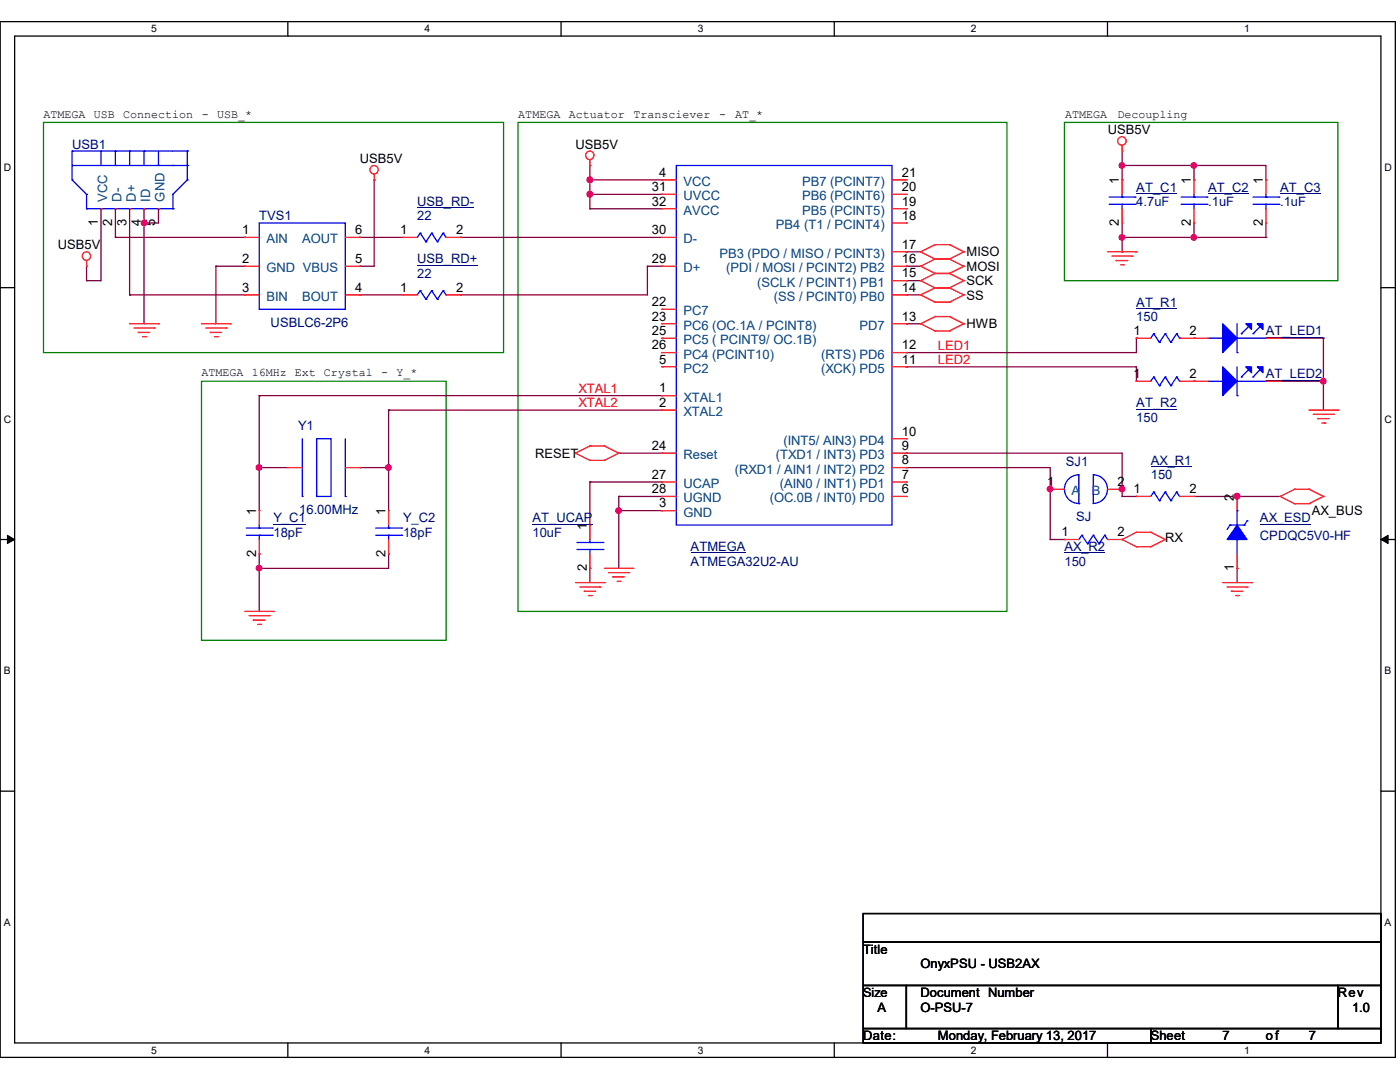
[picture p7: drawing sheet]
<svg xmlns="http://www.w3.org/2000/svg" width="279mm" height="216mm" viewBox="0 0 279 216" stroke-linecap="round" stroke-linejoin="round" font-family="sans-serif">
<path d="M0 4.3h278.5v206.7h-278.5zM2.9 7.2h272.7v200.9h-272.7z" fill="none" stroke="#000" stroke-width=".25"/>
<g fill="#fff">
<path d="M30.2 4.6h1.1v2.3h-1.1z"/>
<path d="M30.2 208.4h1.1v2.3h-1.1z"/>
</g>
<path d="M57.4 4.3v2.9M57.4 208.1v2.9" fill="none" stroke="#000" stroke-width=".25"/>
<g fill="#fff">
<path d="M84.7 4.6h1.1v2.3h-1.1z"/>
<path d="M84.7 208.4h1.1v2.3h-1.1z"/>
</g>
<path d="M112 4.3v2.9M112 208.1v2.9" fill="none" stroke="#000" stroke-width=".25"/>
<g fill="#fff">
<path d="M139.2 4.6h1.1v2.3h-1.1z"/>
<path d="M139.2 208.4h1.1v2.3h-1.1z"/>
</g>
<path d="M166.5 4.3v2.9M166.5 208.1v2.9" fill="none" stroke="#000" stroke-width=".25"/>
<g fill="#fff">
<path d="M193.8 4.6h1.1v2.3h-1.1z"/>
<path d="M193.8 208.4h1.1v2.3h-1.1z"/>
</g>
<path d="M221 4.3v2.9M221 208.1v2.9" fill="none" stroke="#000" stroke-width=".25"/>
<g fill="#fff">
<path d="M248.3 4.6h1.1v2.3h-1.1z"/>
<path d="M248.3 208.4h1.1v2.3h-1.1z"/>
<path d="M.8 32.3h1.4v2.2h-1.4z"/>
<path d="M276.3 32.3h1.4v2.2h-1.4z"/>
<path d="M.8 82.5h1.4v2.3h-1.4z"/>
<path d="M276.3 82.5h1.4v2.3h-1.4z"/>
</g>
<path d="M0 57.4h2.9M275.6 57.4h2.9" fill="none" stroke="#000" stroke-width=".25"/>
<g fill="#fff">
<path d="M.8 132.8h1.3v2.2h-1.3z"/>
<path d="M276.3 132.8h1.3v2.2h-1.3z"/>
</g>
<path d="M0 107.7h2.9M275.6 107.7h2.9" fill="none" stroke="#000" stroke-width=".25"/>
<path d="M1.5 106.8l1.4 .9-1.4 .8zM275.6 107.7l1.4-.9v1.7z" fill="#000" stroke="#000" stroke-width=".2"/>
<g fill="#fff">
<path d="M.8 183h1.3v2.2h-1.3z"/>
<path d="M276.3 183h1.3v2.2h-1.3z"/>
</g>
<path d="M0 157.9h2.9M275.6 157.9h2.9M172.3 182.3h103.3v5.7h-103.3zM172.3 188h103.3v8.6h-103.3zM172.3 196.6h8.6v8.6h-8.6zM180.9 196.6h86.1v8.6h-86.1zM267 196.6h8.6v8.6h-8.6zM172.3 205.2h57.4v2.9h-57.4zM229.7 205.2h45.9v2.9h-45.9z" fill="none" stroke="#000" stroke-width=".25"/>
<path d="M8.7 24.4h91.8v46h-91.8zM103.4 24.4h97.6v97.6h-97.6zM212.4 24.4h54.6v31.6h-54.6zM40.2 76.1h48.8v51.7h-48.8z" fill="none" stroke="#008000" stroke-width=".25"/>
<g fill="none" stroke="#800040" stroke-width=".25">
<path d="M74.7 35.9h.1M74.7 35.9v17.2h-2.9M117.7 35.9h.1M117.7 38.8h.1M117.7 33h.1M117.7 33v8.7M117.7 35.9h14.4M117.7 38.8h14.4M223.9 33h.1M223.9 35.9h.1M223.9 30.1v5.8M223.9 33h28.7v2.9"/>
<path d="M238.3 33h.1M238.3 35.9h.1M238.3 33v2.9M252.6 35.9h.1M17.3 56h.1M17.3 53.1h.1M17.3 53.1v2.9M20.2 41.7h.1M20.2 41.7v14.3h-2.9M23 47.4h.1M23 47.4h25.9M23 41.7v5.7"/>
<path d="M25.9 58.8h.1M25.9 58.8h23M25.9 41.7v17.1M28.7 41.7h.1M28.7 44.5h.1M28.7 41.7v22.9M31.6 41.7h.1M31.6 41.7v2.8h-2.9M43.1 53.1h.1M43.1 53.1h5.8M43.1 53.1v11.5M48.9 47.4h.1"/>
<path d="M71.8 53.1h.1M71.8 47.4h.1M71.8 58.8h.1M71.8 47.4h8.6M71.8 58.8h8.6M91.9 47.4h.1M91.9 58.8h.1M91.9 47.4h40.2M117.7 41.7h.1M117.7 41.7h14.4M129.2 53.1h.1M129.2 53.1v5.7h-37.3"/>
<path d="M129.2 53.1h2.9M132.1 53.1h.1M180.9 58.8h.1M180.9 56h.1M180.9 53.1h.1M180.9 50.2h.1M180.9 58.8h2.8M180.9 56h2.8M180.9 53.1h2.8M180.9 50.2h2.8M223.9 47.4h.1M223.9 50.2h.1"/>
<path d="M223.9 44.5v5.7M223.9 47.4h28.7M238.3 47.4h.1M238.3 44.5v2.9M252.6 47.4h.1M252.6 44.5v2.9M51.7 79h.1M51.7 79h80.4M51.7 79v22.9M180.9 70.4h.1M180.9 73.2h.1M180.9 64.6h.1"/>
<path d="M180.9 73.2h45.9v2.9M180.9 64.6h2.8M226.8 67.5h.1M226.8 76.1h.1M226.8 67.5v2.9h-45.9M255.5 67.5h.1M255.5 76.1h.1M255.5 67.5h8.6M255.5 76.1h8.6M264.1 67.5h.1M264.1 76.1h.1M264.1 67.5v14.3"/>
<path d="M51.7 93.3h.1M51.7 93.3h5.7M71.8 93.3h.1M71.8 93.3h5.8M77.6 81.8h.1M77.6 93.3h.1M77.6 81.8v20.1M77.6 81.8h54.5M117.7 96.2h.1M117.7 96.2h14.4M117.7 96.2v8.6M123.5 99.1h.1"/>
<path d="M123.5 90.4h.1M123.5 99.1v14.3M123.5 90.4h8.6M123.5 99.1h8.6M180.9 90.4h.1M180.9 93.3h.1M180.9 93.3h28.7v14.4M180.9 90.4h43v8.7M209.6 97.6h.1M223.9 97.6h.1M223.9 99.1h.1M223.9 99.1h2.9"/>
<path d="M226.8 99.1h.1M238.3 99.1h17.2M246.9 99.1h.1M255.5 99.1h.1M51.7 110.5h.1M51.7 113.4h.1M51.7 110.5v11.5M77.6 110.5h.1M77.6 110.5v2.9h-25.9M117.7 113.4h.1M117.7 113.4v2.8M123.5 101.9h.1"/>
<path d="M123.5 101.9h8.6M209.6 107.7h.1M209.6 107.7h2.8M212.4 107.7h.1M246.9 113.4h.1M246.9 113.4v2.8"/>
</g>
<g fill="#f0f" stroke="#f0f" stroke-width=".25">
<circle cx="123.4" cy="101.9" r=".55"/>
<circle cx="28.7" cy="44.5" r=".55"/>
<circle cx="51.7" cy="93.3" r=".55"/>
<circle cx="77.5" cy="93.3" r=".55"/>
<circle cx="51.7" cy="113.4" r=".55"/>
<circle cx="223.9" cy="33" r=".55"/>
<circle cx="238.3" cy="33" r=".55"/>
<circle cx="223.9" cy="47.4" r=".55"/>
<circle cx="238.3" cy="47.4" r=".55"/>
<circle cx="264.1" cy="76.1" r=".55"/>
<circle cx="246.9" cy="99" r=".57"/>
<circle cx="117.7" cy="38.7" r=".57"/>
<circle cx="117.7" cy="35.9" r=".57"/>
<circle cx="223.9" cy="97.6" r=".55"/>
<circle cx="209.6" cy="97.6" r=".55"/>
</g>
<g fill="none" stroke="#f00" stroke-width=".25">
<path d="M74.7 35.9h.1M74.7 34.8v1.1M117.7 33h.1M117.7 31.9v1.1M132.1 35.9h.1M132.1 38.8h.1M132.1 35.9h2.9M132.1 38.8h2.9M178 35.9h2.9M178 38.8h2.9M180.9 38.8h.1M180.9 35.9h.1"/>
<path d="M223.9 30.1h.1M223.9 35.9h.1M223.9 29v1.1M223.9 35.9v2.9M238.3 35.9h.1M238.3 35.9v2.9M252.6 35.9h.1M252.6 35.9v2.9M17.3 53.1h.1M17.3 52v1.1M20.2 41.7h.1M23 41.7h.1"/>
<path d="M25.9 41.7h.1M28.7 41.7h.1M31.6 41.7h.1M48.9 47.4h.1M48.9 53.1h.1M48.9 58.8h.1M48.9 58.8h2.8M48.9 47.4h2.8M48.9 53.1h2.8M68.9 58.8h2.9M68.9 47.4h2.9M68.9 53.1h2.9"/>
<path d="M71.8 58.8h.1M71.8 53.1h.1M71.8 47.4h.1M80.4 58.8h.1M80.4 47.4h.1M80.4 58.8h2.9M80.4 47.4h2.9M89 58.8h2.9M89 47.4h2.9M91.9 58.8h.1M91.9 47.4h.1M132.1 53.1h.1"/>
<path d="M132.1 47.4h.1M132.1 41.7h.1M132.1 47.4h2.9M132.1 53.1h2.9M132.1 41.7h2.9M178 50.2h2.9M178 58.8h2.9M178 53.1h2.9M178 56h2.9M178 44.5h2.9M178 41.7h2.9M180.9 58.8h.1"/>
<path d="M180.9 56h.1M180.9 53.1h.1M180.9 50.2h.1M180.9 44.5h.1M180.9 41.7h.1M183.7 50.2h.1M183.7 53.1h.1M183.7 56h.1M183.7 58.8h.1M183.7 50.2l2.9 1.5M183.7 53.1l2.9 1.5M183.7 56l2.9 1.4"/>
<path d="M183.7 58.8l2.9 1.5M186.6 48.8h.1M186.6 51.7h.1M186.6 54.6h.1M186.6 57.4h.1M186.6 48.8l-2.9 1.4M186.6 48.8h2.9M186.6 51.7h2.9M186.6 51.7l-2.9 1.4M186.6 54.6h2.9M186.6 54.6l-2.9 1.4M186.6 57.4h2.9"/>
<path d="M186.6 57.4l-2.9 1.4M189.5 48.8h.1M189.5 51.7h.1M189.5 54.6h.1M189.5 57.4h.1M189.5 48.8l2.9 1.4M189.5 51.7l2.9 1.4M189.5 54.6l2.9 1.4M189.5 57.4l2.9 1.4M192.4 50.2h.1M192.4 53.1h.1M192.4 56h.1"/>
<path d="M192.4 58.8h.1M192.4 50.2l-2.9 1.5M192.4 53.1l-2.9 1.5M192.4 56l-2.9 1.4M192.4 58.8l-2.9 1.5M221.1 50.2h5.7M221.9 51.1h4M222.8 52h.1M222.8 52h2.3M223.6 52.8h.6M223.9 44.5h.1M223.9 41.7v2.8"/>
<path d="M224.2 52.8h.1M225.9 51.1h.1M226.8 50.2h.1M238.3 44.5h.1M238.3 41.7v2.8M252.6 44.5h.1M252.6 41.7v2.8M25.9 64.6h5.7M26.8 65.4h4M27.6 66.3h.1M27.6 66.3h2.3M28.4 67.2h.6"/>
<path d="M29 67.2h.1M30.8 65.4h.1M31.6 64.6h.1M40.2 64.6h5.8M41.1 65.4h4M42 66.3h.1M42 66.3h2.2M42.8 67.2h.6M43.4 67.2h.1M45.1 65.4h.1M46 64.6h.1M132.1 79h.1"/>
<path d="M132.1 61.7h.1M132.1 64.6h.1M132.1 67.5h.1M132.1 70.4h.1M132.1 73.2h.1M132.1 64.6h2.9M132.1 67.5h2.9M132.1 79h2.9M132.1 73.2h2.9M132.1 70.4h2.9M132.1 61.7h2.9M178 64.6h2.9"/>
<path d="M178 73.2h2.9M178 70.4h2.9M180.9 73.2h.1M180.9 70.4h.1M180.9 64.6h.1M183.7 64.6h.1M183.7 64.6l2.9 1.4M186.6 60.3h.1M186.6 63.2h.1M186.6 66h.1M186.6 60.3h2.9M186.6 63.2l-2.9 1.4"/>
<path d="M186.6 63.2h2.9M186.6 66h2.9M189.5 60.3h.1M189.5 63.2h.1M189.5 66h.1M189.5 63.2l2.9 1.4M192.4 64.6h.1M192.4 64.6l-2.9 1.4M226.8 76.1h.1M226.8 67.5h.1M226.8 76.1h2.9M226.8 67.5h2.9"/>
<path d="M235.4 76.1h5.7M235.4 67.5h5.7M238.3 76.1h.1M238.3 67.5h.1M252.6 76.1h2.9M252.6 67.5h2.9M255.5 67.5h.1M255.5 76.1h.1M57.4 93.3h.1M57.4 93.3h2.9M68.9 93.3h2.9M71.8 93.3h.1"/>
<path d="M114.9 90.4h.1M114.9 90.4l2.8 1.5M117.7 89h.1M117.7 91.9h.1M117.7 89l-2.8 1.4M117.7 89h2.9M117.7 91.9h2.9M120.6 89h.1M120.6 91.9h.1M120.6 89l2.9 1.4M123.5 90.4h.1M123.5 90.4l-2.9 1.5"/>
<path d="M132.1 81.8h.1M132.1 90.4h.1M132.1 96.2h.1M132.1 99.1h.1M132.1 81.8h2.9M132.1 99.1h2.9M132.1 96.2h2.9M132.1 90.4h2.9M178 99.1h2.9M178 93.3h2.9M178 96.2h2.9M178 90.4h2.9"/>
<path d="M178 87.5h2.9M180.9 99.1h.1M180.9 96.2h.1M180.9 93.3h.1M180.9 90.4h.1M180.9 87.5h.1M209.6 97.6h.1M209.6 97.6h2.8M221.1 97.6h2.8M223.9 97.6h.1M226.8 99.1h.1M226.8 99.1h2.9"/>
<path d="M235.4 99.1h2.9M238.3 99.1h.1M246.9 99.1h.1M246.9 99.1v2.8M255.5 99.1h.1M255.5 99.1l2.9 1.4M258.4 97.6h.1M258.4 97.6l-2.9 1.5M258.4 97.6h2.8M261.2 97.6h.1M261.2 97.6l2.9 1.5M261.2 81.8h5.8"/>
<path d="M262.1 82.7h4M263 83.5h.1M263 83.5h2.3M263.8 84.4h.6M264.1 99.1h.1M264.1 99.1l-2.9 1.4M264.4 84.4h.1M266.1 82.7h.1M267 81.8h.1M51.7 101.9h.1M51.7 110.5h.1M51.7 101.9v2.9"/>
<path d="M51.7 107.7v2.8M77.6 101.9h.1M77.6 110.5h.1M77.6 101.9v2.9M77.6 107.7v2.8M114.9 116.2h5.7M115.7 117.1h4M116.6 118h.1M116.6 118h2.3M117.4 118.8h.6M117.7 104.8h.1M117.7 113.4h.1"/>
<path d="M117.7 104.8v2.9M117.7 110.5v2.9M118 118.8h.1M119.7 117.1h.1M120.6 116.2h.1M120.6 113.4h5.7M121.5 114.3h4M122.3 115.1h.1M122.3 115.1h2.3M123.2 116h.5M123.7 116h.1M125.5 114.3h.1"/>
<path d="M126.3 113.4h.1M132.1 101.9h.1M132.1 101.9h2.9M212.4 107.7h.1M212.4 107.7h2.9M221.1 107.7h2.8M223.9 107.7h.1M223.9 107.7l2.9 1.4M226.8 106.2h.1M226.8 109.1h.1M226.8 106.2l-2.9 1.5M226.8 106.2h2.9"/>
<path d="M226.8 109.1h2.9M229.7 106.2h.1M229.7 109.1h.1M229.7 106.2l2.8 1.5M232.5 107.7h.1M232.5 107.7l-2.8 1.4M244 116.2h5.8M244.9 117.1h4M245.7 118h.1M245.7 118h2.3M246.6 118.8h.6M246.9 113.4h.1"/>
<path d="M246.9 110.5v2.9M247.2 118.8h.1M248.9 117.1h.1M249.8 116.2h.1M258.4 100.5h.1M258.4 100.5h2.8M261.2 100.5h.1M48.9 122h5.7M49.7 122.9h4M50.5 123.7h.1M50.5 123.7h2.4M51.4 124.6h.6"/>
<path d="M52 124.6h.1M53.7 122.9h.1M54.6 122h.1"/>
<circle cx="74.6" cy="33.9" r=".83"/>
<circle cx="117.7" cy="31" r=".83"/>
<circle cx="223.9" cy="28.1" r=".85"/>
<circle cx="17.2" cy="51.1" r=".83"/>
</g>
<g fill="none" stroke="#00f" stroke-width=".25">
<path d="M14.4 30.1h.1M14.4 35.9h.1M14.4 30.1h23M14.4 30.1v5.8M14.4 35.9l2.9 2.9M14.4 33h23M17.3 38.8h.1M17.3 38.8v2.9M20.2 30.1h.1M20.2 30.1v2.9M23 30.1h.1M23 30.1v2.9"/>
<path d="M25.9 30.1h.1M25.9 30.1v2.9M28.7 30.1h.1M28.7 30.1v2.9M31.6 33h.1M31.6 30.1v2.9M34.5 33h.1M37.4 35.9h.1M37.4 33h.1M37.4 30.1h.1M37.4 35.9l-2.9 2.9v2.9M37.4 30.1v5.8"/>
<path d="M135 33h43v71.8h-43zM221.4 39.3h5.1M223.9 39.3h.1M223.9 38.8v.5M226.5 39.3h.1M235.7 39.3h5.2M238.3 39.3h.1M238.3 38.8v.5M240.9 39.3h.1M250.1 39.3h5.1M252.6 39.3h.1M252.6 38.8v.5"/>
<path d="M255.2 39.3h.1M17.3 41.7h.1M17.3 41.7h17.2M34.5 41.7h.1M51.7 44.5h17.2v17.2h-17.2zM83.9 58h.1M83.9 46.5h.1M83.9 58l-.6 .8M83.9 58l1.1 1.7M83.9 46.5l-.6 .9M83.9 46.5l1.1 1.8M85 59.7h.1"/>
<path d="M85 48.3h.1M86.1 58h.1M86.1 46.5h.1M86.1 58l1.2 1.7M86.1 58l-1.1 1.7M86.1 46.5l1.2 1.8M86.1 46.5l-1.1 1.8M87.3 59.7h.1M87.3 48.3h.1M88.4 58h.1M88.4 46.5h.1M88.4 58l-1.1 1.7"/>
<path d="M88.4 58l.6 .8M88.4 46.5l-1.1 1.8M88.4 46.5l.6 .9M89 58.8h.1M89 47.4h.1M221.4 40.8h5.1M223.9 40.8h.1M223.9 40.8v.9M226.5 40.8h.1M235.7 40.8h5.2M238.3 40.8h.1M238.3 40.8v.9"/>
<path d="M240.9 40.8h.1M250.1 40.8h5.1M252.6 40.8h.1M252.6 40.8v.9M255.2 40.8h.1M230.3 75.2h.1M230.3 66.6h.1M230.3 75.2l-.6 .9M230.3 75.2l1.1 1.8M230.3 66.6l-.6 .9M230.3 66.6l1.1 1.7M231.4 77h.1"/>
<path d="M231.4 68.3h.1M232.5 75.2h.1M232.5 66.6h.1M232.5 75.2l1.2 1.8M232.5 75.2l-1.1 1.8M232.5 66.6l1.2 1.7M232.5 66.6l-1.1 1.7M233.7 77h.1M233.7 68.3h.1M234.8 75.2h.1M234.8 66.6h.1M234.8 75.2l-1.1 1.8"/>
<path d="M234.8 75.2l.6 .9M234.8 66.6l-1.1 1.7M234.8 66.6l.6 .9M235.4 76.1h.1M235.4 67.5h.1M241.1 67.5h2.9M241.1 76.1h2.9M244 67.5h.1M244 76.1h.1M246.9 70.4h.1M246.9 79h.1M246.9 64.6v5.8"/>
<path d="M246.9 73.2v5.8M246.9 67.5h5.7M246.9 76.1h5.7M247.7 66.6h.1M247.7 75.2h.1M249.2 65.2l-1.5 1.4M249.2 73.8l-1.5 1.4M250.1 66.6h.1M250.1 75.2h.1M251.5 65.2l-1.4 1.4M251.5 73.8l-1.4 1.4M252.6 67.5h.1"/>
<path d="M252.6 76.1h.1M60.3 99.1h.1M60.3 87.5v11.6M63.2 87.5h2.9v11.6h-2.9zM68.9 99.1h.1M68.9 87.5v11.6M218.2 94.7h.1M218.2 94.7a2.86 2.86 0 0 1 2.8 2.9 2.86 2.86 0 0 1-2.8 2.9M218.2 94.7v5.8M230.3 98.2h.1M230.3 98.2l-.6 .9M230.3 98.2l1.1 1.7"/>
<path d="M231.4 99.9h.1M232.5 98.2h.1M232.5 98.2l1.2 1.7M232.5 98.2l-1.1 1.7M233.7 99.9h.1M234.8 98.2h.1M234.8 98.2l-1.1 1.7M234.8 98.2l.6 .9M235.4 99.1h.1M49.1 106.8h5.2M49.1 105.4h5.2M51.7 105.4h.1"/>
<path d="M51.7 106.8h.1M51.7 104.8v.6M51.7 106.8v.9M54.3 106.8h.1M54.3 105.4h.1M75 106.8h5.1M75 105.4h5.1M77.6 105.4h.1M77.6 106.8h.1M77.6 104.8v.6M77.6 106.8v.9M80.1 106.8h.1"/>
<path d="M80.1 105.4h.1M115.1 109.6h5.2M115.1 108.2h5.2M117.7 108.2h.1M117.7 109.6h.1M117.7 107.7v.5M117.7 109.6v.9M120.3 109.6h.1M120.3 108.2h.1M215.3 100.5a2.86 2.86 0 0 1-2.9-2.9 2.86 2.86 0 0 1 2.9-2.9v5.8M215.3 100.5h.1M215.9 106.8h.1"/>
<path d="M215.9 106.8l-.6 .9M215.9 106.8l1.1 1.7M217 108.5h.1M218.2 106.8h.1M218.2 106.8l1.1 1.7M218.2 106.8l-1.2 1.7M219.3 108.5h.1M220.5 106.8h.1M220.5 106.8l-1.2 1.7M220.5 106.8l.6 .9M221.1 107.7h.1M245.4 104.8h.1"/>
<path d="M245.4 104.8l-.5 .9M245.4 104.8h2.9M246.9 107.7h.1M246.9 101.9h.1M246.9 101.9v2.9M246.9 107.7v2.8M248.3 104.8h.1M248.9 103.9h.1M248.9 103.9l-.6 .9"/>
</g>
<g fill="none" stroke="#000080" stroke-width=".2">
<path d="M226.8 38.6h8.1M241.1 38.6h8.1M255.5 38.6h8.1M83.3 52.9h12M83.3 41.4h11.3M226.8 61.5h8.1M252.6 67.3h11.3M252.6 75.9h11.3M226.8 81.6h8.1M229.7 93.1h8.1M54.6 104.6h6.4M106.3 104.6h11.9"/>
<path d="M137.8 110.3h11M212.4 110.3h8.2M251.5 104.6h10.1"/>
</g>
<g fill="#00f" stroke="#00f" stroke-width=".25">
<path d="M244 64.6l2.9 2.9-2.9 2.9z"/>
<path d="M248.6 64.6h1.2v1.1z"/>
<path d="M250.9 64.6h1.2v1.1z"/>
<path d="M244 73.2l2.9 2.9-2.9 2.9z"/>
<path d="M248.6 73.2h1.2v1.2z"/>
<path d="M250.9 73.2h1.2v1.2z"/>
<path d="M246.9 104.8l2 2.9h-4z" fill-rule="evenodd"/>
</g>
<g font-size="2.6" fill="#000080">
<text x="14.4" y="29.6">USB1</text>
<text x="83.3" y="41.1">USB_RD-</text>
<text x="226.8" y="38.2">AT_C1</text>
<text x="226.8" y="41.1">4.7uF</text>
<text x="241.1" y="38.2">AT_C2</text>
<text x="241.1" y="41.1">.1uF</text>
<text x="255.5" y="38.2">AT_C3</text>
<text x="255.5" y="41.1">.1uF</text>
<text x="51.7" y="44">TVS1</text>
<text x="83.3" y="44">22</text>
<text x="83.3" y="52.6">USB_RD+</text>
<text x="83.3" y="55.5">22</text>
<text x="54" y="65.2">USBLC6-2P6</text>
<text x="226.8" y="61.2">AT_R1</text>
<text x="226.8" y="64">150</text>
<text x="252.6" y="66.9">AT_LED1</text>
<text x="252.6" y="75.5">AT_LED2</text>
<text x="226.8" y="81.3">AT_R2</text>
<text x="59.5" y="85.9">Y1</text>
<text x="226.8" y="84.2">150</text>
<text x="212.7" y="93">SJ1</text>
<text x="229.7" y="92.8">AX_R1</text>
<text x="229.7" y="95.6">150</text>
<text x="54.6" y="104.2">Y_C1</text>
<text x="54.6" y="107.1">18pF</text>
<text x="59.7" y="102.5">16.00MHz</text>
<text x="80.4" y="104.2">Y_C2</text>
<text x="80.4" y="107.1">18pF</text>
<text x="106.3" y="104.2">AT_UCAP</text>
<text x="106.3" y="107.1">10uF</text>
<text x="214.8" y="104">SJ</text>
<text x="251.5" y="104.2">AX_ESD</text>
<text x="251.5" y="107.7">CPDQC5V0-HF</text>
<text x="137.8" y="110">ATMEGA</text>
<text x="137.8" y="112.9">ATMEGA32U2-AU</text>
<text x="212.4" y="110">AX_R2</text>
<text x="212.4" y="112.9">150</text>
</g>
<g font-size="2.6">
<text x="114.8" y="29.6">USB5V</text>
<text x="221.1" y="26.8">USB5V</text>
<text x="71.8" y="32.5">USB5V</text>
<text x="131.5" y="35.3">4</text>
<text x="180" y="35.3">21</text>
<text x="130.1" y="38.1">31</text>
<text x="130.1" y="41">32</text>
<text x="180" y="38.1">20</text>
<text x="180" y="41">19</text>
<text x="223.3" y="36.8" transform="rotate(-90 223.3 36.8)">1</text>
<text x="237.7" y="36.8" transform="rotate(-90 237.7 36.8)">1</text>
<text x="252" y="36.8" transform="rotate(-90 252 36.8)">1</text>
<text x="19.5" y="45.1" transform="rotate(-90 19.5 45.1)">1</text>
<text x="22.4" y="45.1" transform="rotate(-90 22.4 45.1)">2</text>
<text x="25.2" y="45.1" transform="rotate(-90 25.2 45.1)">3</text>
<text x="28.1" y="45.1" transform="rotate(-90 28.1 45.1)">4</text>
<text x="31" y="45.1" transform="rotate(-90 31 45.1)">5</text>
<text x="48.3" y="46.7">1</text>
<text x="70.9" y="46.7">6</text>
<text x="79.8" y="46.7">1</text>
<text x="91" y="46.7">2</text>
<text x="130.1" y="46.7">30</text>
<text x="180" y="43.9">18</text>
<text x="223.3" y="45.1" transform="rotate(-90 223.3 45.1)">2</text>
<text x="237.7" y="45.1" transform="rotate(-90 237.7 45.1)">2</text>
<text x="252" y="45.1" transform="rotate(-90 252 45.1)">2</text>
<text x="11.5" y="49.7">USB5V</text>
<text x="48.3" y="52.5">2</text>
<text x="70.9" y="52.5">5</text>
<text x="130.1" y="52.5">29</text>
<text x="180" y="52.5">16</text>
<text x="180" y="49.6">17</text>
<text x="192.9" y="51.1">MISO</text>
<text x="48.3" y="58.2">3</text>
<text x="70.9" y="58.2">4</text>
<text x="79.8" y="58.2">1</text>
<text x="91" y="58.2">2</text>
<text x="180" y="58.2">14</text>
<text x="180" y="55.4">15</text>
<text x="192.9" y="54">MOSI</text>
<text x="192.9" y="56.9">SCK</text>
<text x="192.9" y="59.8">SS</text>
<text x="130.1" y="61.1">22</text>
<text x="130.1" y="64">23</text>
<text x="180" y="64">13</text>
<text x="192.9" y="65.5">HWB</text>
<text x="130.1" y="66.8">25</text>
<text x="130.1" y="69.7">26</text>
<text x="180" y="69.7">12</text>
<text x="226.2" y="66.8">1</text>
<text x="237.4" y="66.8">2</text>
<text x="131.5" y="72.6">5</text>
<text x="180" y="72.6">11</text>
<text x="226.2" y="75.4">1</text>
<text x="237.4" y="75.4">2</text>
<text x="131.5" y="78.3">1</text>
<text x="131.5" y="81.2">2</text>
<text x="130.1" y="89.8">24</text>
<text x="180" y="89.8">9</text>
<text x="180" y="86.9">10</text>
<text x="106.8" y="91.3">RESET</text>
<text x="130.1" y="95.5">27</text>
<text x="180" y="95.5">7</text>
<text x="180" y="92.7">8</text>
<text x="130.1" y="98.4">28</text>
<text x="131.5" y="101.3">3</text>
<text x="180" y="98.4">6</text>
<text x="209" y="97">1</text>
<text x="223.1" y="97">2</text>
<text x="226.2" y="98.4">1</text>
<text x="237.4" y="98.4">2</text>
<text x="246.3" y="99.9" transform="rotate(-90 246.3 99.9)">2</text>
<text x="51.1" y="102.8" transform="rotate(-90 51.1 102.8)">1</text>
<text x="76.9" y="102.8" transform="rotate(-90 76.9 102.8)">1</text>
<text x="117.1" y="105.7" transform="rotate(-90 117.1 105.7)">1</text>
<text x="211.9" y="107">1</text>
<text x="223.1" y="107">2</text>
<text x="261.8" y="102.8">AX_BUS</text>
<text x="51.1" y="111.1" transform="rotate(-90 51.1 111.1)">2</text>
<text x="76.9" y="111.1" transform="rotate(-90 76.9 111.1)">2</text>
<text x="117.1" y="114" transform="rotate(-90 117.1 114)">2</text>
<text x="232.5" y="108.2">RX</text>
<text x="246.3" y="114" transform="rotate(-90 246.3 114)">1</text>
<text x="172.3" y="190.3">Title</text>
<text x="183.7" y="193.2">OnyxPSU - USB2AX</text>
<text x="175.1" y="201.8">A</text>
<text x="183.7" y="201.8">O-PSU-7</text>
<text x="183.7" y="199">Document Number</text>
<text x="267" y="199">Rev</text>
<text x="269.8" y="201.8">1.0</text>
<text x="172.3" y="207.6">Date:</text>
<text x="187.2" y="207.6">Monday, February 13, 2017</text>
<text x="229.7" y="207.6">Sheet</text>
<text x="244" y="207.6">7</text>
<text x="252.6" y="207.6">of</text>
<text x="261.2" y="207.6">7</text>
</g>
<g font-size="2.6" fill="#004080">
<text x="21.4" y="40.2" transform="rotate(-90 21.4 40.2)">VCC</text>
<text x="24.3" y="40.2" transform="rotate(-90 24.3 40.2)">D-</text>
<text x="27.1" y="40.2" transform="rotate(-90 27.1 40.2)">D+</text>
<text x="30" y="40.2" transform="rotate(-90 30 40.2)">ID</text>
<text x="32.9" y="40.2" transform="rotate(-90 32.9 40.2)">GND</text>
<text x="136.4" y="37.1">VCC</text>
<text x="136.4" y="40">UVCC</text>
<text x="160.1" y="40">PB6 (PCINT6)</text>
<text x="160.1" y="37.1">PB7 (PCINT7)</text>
<text x="136.4" y="42.8">AVCC</text>
<text x="154.9" y="45.7">PB4 (T1 / PCINT4)</text>
<text x="160.1" y="42.8">PB5 (PCINT5)</text>
<text x="53.2" y="48.6">AIN</text>
<text x="60.3" y="48.6">AOUT</text>
<text x="136.4" y="48.6">D-</text>
<text x="143.6" y="51.4">PB3 (PDO / MISO / PCINT3)</text>
<text x="53.2" y="54.3">GND VBUS</text>
<text x="136.4" y="54.3">D+</text>
<text x="144.9" y="54.3">(PDI / MOSI / PCINT2) PB2</text>
<text x="151.1" y="57.2">(SCLK / PCINT1) PB1</text>
<text x="53.2" y="60">BIN</text>
<text x="60.3" y="60">BOUT</text>
<text x="136.4" y="62.9">PC7</text>
<text x="136.4" y="65.8">PC6 (OC.1A / PCINT8)</text>
<text x="154.4" y="60">(SS / PCINT0) PB0</text>
<text x="171.5" y="65.8">PD7</text>
<text x="136.4" y="68.7">PC5 ( PCINT9/ OC.1B)</text>
<text x="136.4" y="71.5">PC4 (PCINT10)</text>
<text x="163.9" y="71.5">(RTS) PD6</text>
<text x="136.4" y="74.4">PC2</text>
<text x="163.9" y="74.4">(XCK) PD5</text>
<text x="136.4" y="80.1">XTAL1</text>
<text x="136.4" y="83">XTAL2</text>
<text x="156.4" y="88.7">(INT5/ AIN3) PD4</text>
<text x="136.4" y="91.6">Reset</text>
<text x="146.7" y="94.5">(RXD1 / AIN1 / INT2) PD2</text>
<text x="154.8" y="91.6">(TXD1 / INT3) PD3</text>
<text x="136.4" y="97.4">UCAP</text>
<text x="136.4" y="100.2">UGND</text>
<text x="153.6" y="100.2">(OC.0B / INT0) PD0</text>
<text x="155.7" y="97.4">(AIN0 / INT1) PD1</text>
<text x="213.9" y="98.8">A</text>
<text x="217.9" y="98.8">B</text>
<text x="136.4" y="103.1">GND</text>
</g>
<g font-size="2.6" fill="#f00">
<text x="187.2" y="69.8">LED1</text>
<text x="187.2" y="72.6">LED2</text>
<text x="115.4" y="78.4">XTAL1</text>
<text x="115.4" y="81.2">XTAL2</text>
</g>
<text font-size="2.5" x="172.3" y="198.9">Size</text>
<g font-size="2.3">
<text x="8.7" y="23.5">ATMEGA</text>
<text x="18.7" y="23.5">USB</text>
<text x="24.6" y="23.5">Connection</text>
<text x="40.3" y="23.5">-</text>
<text x="43.4" y="23.5">USB_*</text>
<text x="103.4" y="23.5">ATMEGA</text>
<text x="113.5" y="23.5">Actuator</text>
<text x="126.4" y="23.5">Transciever</text>
<text x="143.5" y="23.5">-</text>
<text x="146.7" y="23.5">AT_*</text>
<text x="212.6" y="23.5">ATMEGA</text>
<text x="223" y="23.5">Decoupling</text>
<text x="40.2" y="75.1">ATMEGA 16MHz Ext Crystal</text>
<text x="76.1" y="75.1">-</text>
<text x="79.1" y="75.1">Y_*</text>
</g>
<g font-size="2.1">
<text x="30.2" y="6.4">5</text>
<text x="84.7" y="6.4">4</text>
<text x="139.2" y="6.4">3</text>
<text x="193.8" y="6.4">2</text>
<text x="248.3" y="6.4">1</text>
<text x=".8" y="34.1">D</text>
<text x="276.3" y="34.1">D</text>
<text x=".8" y="84.3">C</text>
<text x="276.3" y="84.3">C</text>
<text x=".8" y="134.6">B</text>
<text x="276.3" y="134.6">B</text>
<text x=".8" y="184.8">A</text>
<text x="276.3" y="184.8">A</text>
<text x="30.2" y="210.2">5</text>
<text x="84.7" y="210.2">4</text>
<text x="139.2" y="210.2">3</text>
<text x="193.8" y="210.2">2</text>
<text x="248.3" y="210.2">1</text>
</g>
</svg>
